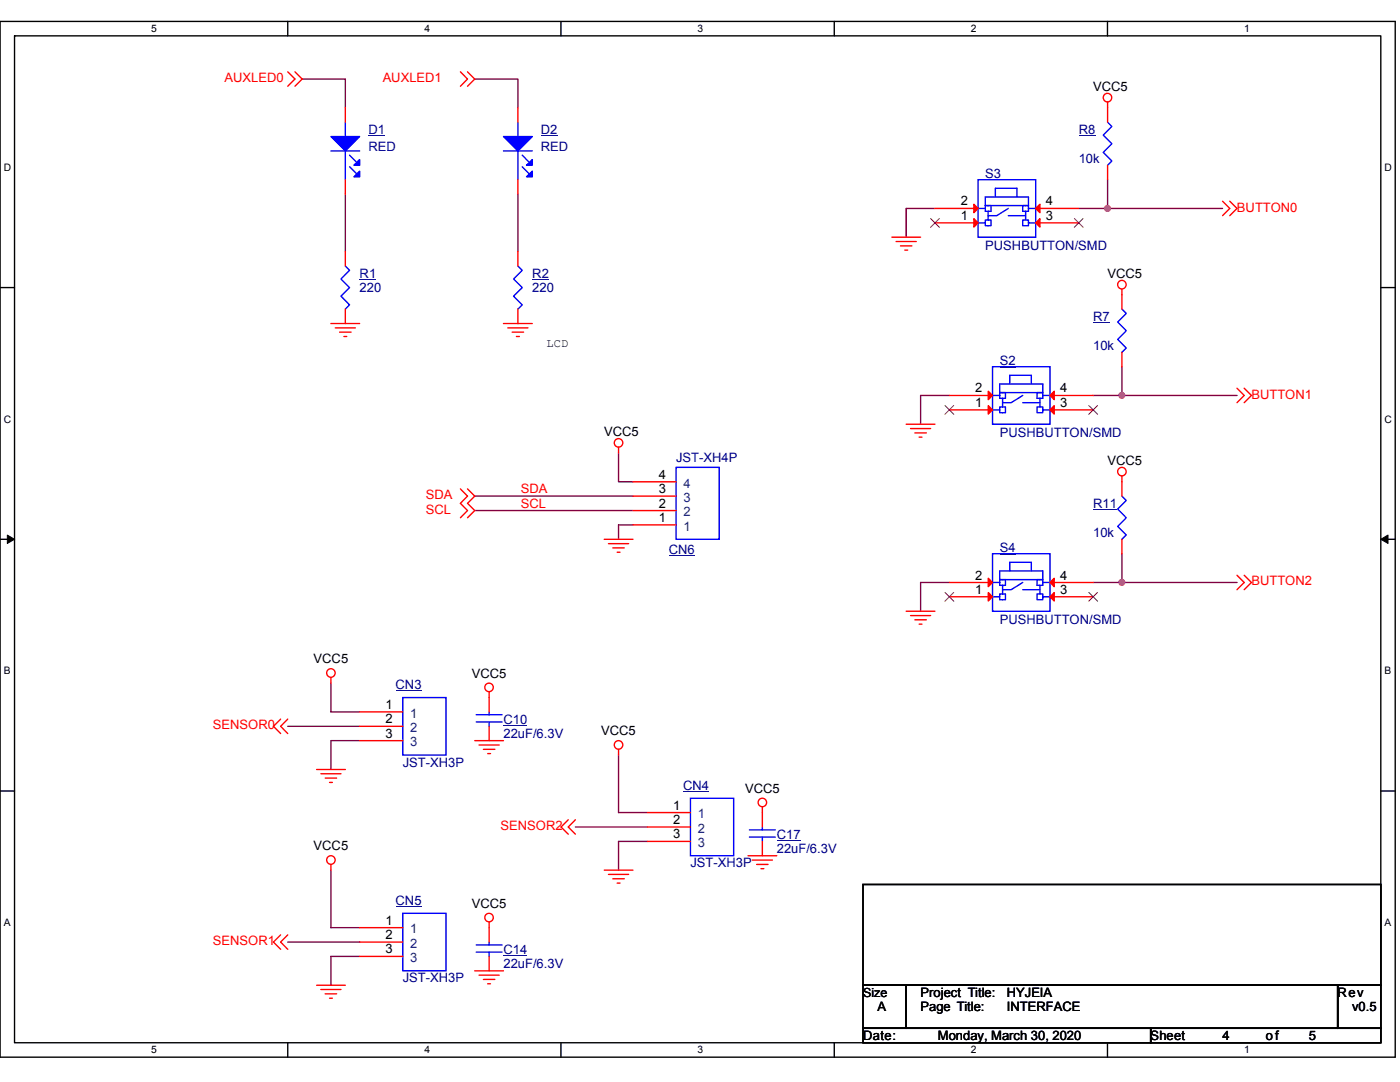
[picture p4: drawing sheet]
<svg xmlns="http://www.w3.org/2000/svg" width="279mm" height="216mm" viewBox="0 0 279 216" stroke-linecap="round" stroke-linejoin="round" font-family="sans-serif">
<path d="M0 4.3h278.4v206.6h-278.4zM2.9 7.2h272.7v200.9h-272.7z" fill="none" stroke="#000" stroke-width=".28"/>
<g fill="#fff">
<path d="M30.2 4.6h1.1v2.3h-1.1z"/>
<path d="M30.2 208.4h1.1v2.3h-1.1z"/>
</g>
<path d="M57.4 4.3v2.9M57.4 208.1v2.8" fill="none" stroke="#000" stroke-width=".28"/>
<g fill="#fff">
<path d="M84.7 4.6h1.1v2.3h-1.1z"/>
<path d="M84.7 208.4h1.1v2.3h-1.1z"/>
</g>
<path d="M112 4.3v2.9M112 208.1v2.8" fill="none" stroke="#000" stroke-width=".28"/>
<g fill="#fff">
<path d="M139.2 4.6h1.2v2.3h-1.2z"/>
<path d="M139.2 208.4h1.2v2.3h-1.2z"/>
</g>
<path d="M166.5 4.3v2.9M166.5 208.1v2.8" fill="none" stroke="#000" stroke-width=".28"/>
<g fill="#fff">
<path d="M193.8 4.6h1.1v2.3h-1.1z"/>
<path d="M193.8 208.4h1.1v2.3h-1.1z"/>
</g>
<path d="M221 4.3v2.9M221 208.1v2.8" fill="none" stroke="#000" stroke-width=".28"/>
<g fill="#fff">
<path d="M248.3 4.6h1.1v2.3h-1.1z"/>
<path d="M248.3 208.4h1.1v2.3h-1.1z"/>
<path d="M.7 32.3h1.5v2.2h-1.5z"/>
<path d="M276.3 32.3h1.5v2.2h-1.5z"/>
<path d="M.7 82.5h1.5v2.3h-1.5z"/>
<path d="M276.3 82.5h1.5v2.3h-1.5z"/>
</g>
<path d="M0 57.4h2.9M275.6 57.4h2.8" fill="none" stroke="#000" stroke-width=".28"/>
<g fill="#fff">
<path d="M.7 132.7h1.4v2.3h-1.4z"/>
<path d="M276.3 132.7h1.4v2.3h-1.4z"/>
</g>
<path d="M0 107.6h2.9M275.6 107.6h2.8" fill="none" stroke="#000" stroke-width=".28"/>
<path d="M1.5 106.8l1.4 .8-1.4 .8zM275.6 107.6l1.4-.8v1.6z" fill="#000" stroke="#000" stroke-width=".2"/>
<g fill="#fff">
<path d="M.7 182.9h1.4v2.3h-1.4z"/>
<path d="M276.3 182.9h1.4v2.3h-1.4z"/>
</g>
<path d="M0 157.8h2.9M275.6 157.8h2.8M172.2 176.5h103.4v20.1h-103.4zM172.2 196.6h8.6v8.6h-8.6zM180.8 196.6h86.2v8.6h-86.2zM267 196.6h8.6v8.6h-8.6zM172.2 205.2h57.4v2.9h-57.4zM229.6 205.2h46v2.9h-46z" fill="none" stroke="#000" stroke-width=".28"/>
<g fill="none" stroke="#800040" stroke-width=".28">
<path d="M60.3 15.8h8.6v5.7M94.7 15.8h8.7v5.7M68.9 38.7v11.5M103.4 38.7v11.5M221 35.9v5.7h23M186.6 41.6h-5.8v5.7M215.3 41.6h5.7M189.5 78.9h-5.8v5.7M218.2 78.9h5.7M223.9 73.2v5.7M223.9 78.9h23M94.7 99h31.6"/>
<path d="M123.4 90.4v5.7h2.9M94.7 101.9h31.6M126.3 104.7h-2.9v2.9M189.5 116.2h-5.8v5.8M218.2 116.2h5.7M223.9 110.5v5.7M223.9 116.2h23M66 136.3v5.7h5.8M57.4 144.9h14.4M71.8 147.8h-5.8v5.7M123.4 150.7v11.4h5.8M66 173.6v11.5h5.8"/>
<path d="M114.8 165h14.4M129.2 167.9h-5.8v5.7M57.4 188h14.4M71.8 190.8h-5.8v5.8"/>
</g>
<g fill="#f0f" stroke="#f0f" stroke-width=".28">
<circle cx="223.9" cy="116.2" r=".57"/>
<circle cx="223.9" cy="78.9" r=".57"/>
<circle cx="221" cy="41.6" r=".57"/>
</g>
<g fill="none" stroke="#f00" stroke-width=".28">
<path d="M57.4 14.3l1.5 1.5-1.5 1.4M58.9 14.3l1.4 1.5-1.4 1.4M91.9 14.3l1.4 1.5-1.4 1.4M93.3 14.3l1.4 1.5-1.4 1.4M68.9 21.5v2.9M68.9 35.9v2.8M103.4 21.5v2.9M103.4 35.9v2.8M221 20.4v4M221 33v2.9M68.9 50.2v2.9M103.4 50.2v2.9"/>
<path d="M178 47.3h5.7M178.8 48.2h4.1M179.7 49.1h2.3M180.6 49.9h.5M186.6 44.5h8.6M186.6 41.6h8.6M206.7 44.5h8.6M206.7 41.6h8.6M223.9 57.7v4M244 40.2l1.4 1.4-1.4 1.4M245.4 40.2l1.5 1.4-1.5 1.4M66 64.6h5.8"/>
<path d="M66.9 65.4h4M67.8 66.3h2.3M68.6 67.1h.6M68.9 61.7v2.9M100.5 64.6h5.7M101.3 65.4h4.1M102.2 66.3h2.3M103.1 67.1h.6M103.4 61.7v2.9M189.5 78.9h8.6M209.5 78.9h8.7M223.9 70.3v2.9"/>
<path d="M246.9 77.5l1.4 1.4-1.4 1.4M248.3 77.5l1.4 1.4-1.4 1.4M91.9 97.6l1.4 1.4-1.4 1.4 1.4 1.5-1.4 1.4M93.3 97.6l1.4 1.4-1.4 1.4 1.4 1.5-1.4 1.4M123.4 89.2v1.2M126.3 99h8.6M126.3 96.1h8.6M180.8 84.6h5.8M181.7 85.5h4M182.6 86.4h2.3M183.4 87.2h.6M189.5 81.8h8.6"/>
<path d="M209.5 81.8h8.7M223.9 95v4M120.6 107.6h5.7M121.4 108.5h4.1M122.3 109.3h2.3M123.2 110.2h.5M126.3 104.7h8.6M126.3 101.9h8.6M189.5 119.1h8.6M189.5 116.2h8.6M209.5 119.1h8.7M209.5 116.2h8.7"/>
<path d="M223.9 107.6v2.9M246.9 114.8l1.4 1.4-1.4 1.5M248.3 114.8l1.4 1.4-1.4 1.5M66 135.2v1.1M97.6 138v4M180.8 122h5.8M181.7 122.8h4M182.6 123.7h2.3M183.4 124.5h.6M56 143.5l-1.4 1.4 1.4 1.5M57.4 143.5l-1.4 1.4 1.4 1.5M63.2 153.5h5.7"/>
<path d="M64 154.4h4.1M64.9 155.3h2.3M65.8 156.1h.5M71.8 142h8.6M71.8 144.9h8.6M71.8 147.8h8.6M94.7 147.8h5.8M95.6 148.7h4M96.5 149.5h2.3M97.3 150.4h.6M97.6 144.9v2.9M123.4 149.5v1.2"/>
<path d="M66 172.5v1.1M113.4 163.6l-1.4 1.4 1.4 1.5M114.8 163.6l-1.4 1.4 1.4 1.5M120.6 173.6h5.7M121.4 174.5h4.1M122.3 175.3h2.3M123.2 176.2h.5M129.2 162.1h8.6M129.2 165h8.6M129.2 167.9h8.6M149.3 170.8h5.7M150.1 171.6h4.1"/>
<path d="M151 172.5h2.3M151.9 173.3h.5M152.1 161v4M152.1 167.9v2.9M56 186.5l-1.4 1.5 1.4 1.4M57.4 186.5l-1.4 1.5 1.4 1.4M63.2 196.6h5.7M64 197.4h4.1M64.9 198.3h2.3M65.8 199.2h.5M71.8 185.1h8.6M71.8 188h8.6"/>
<path d="M71.8 190.8h8.6M94.7 193.7h5.8M95.6 194.6h4M96.5 195.4h2.3M97.3 196.3h.6M97.6 184v4M97.6 190.8v2.9"/>
<circle cx="221" cy="19.5" r=".85"/>
<circle cx="223.9" cy="56.8" r=".85"/>
<circle cx="123.4" cy="88.4" r=".85"/>
<circle cx="223.9" cy="94.1" r=".85"/>
<circle cx="66" cy="134.3" r=".85"/>
<circle cx="97.6" cy="137.2" r=".85"/>
<circle cx="123.4" cy="148.6" r=".85"/>
<circle cx="66" cy="171.6" r=".85"/>
<circle cx="152.1" cy="160.1" r=".85"/>
<circle cx="97.6" cy="183.1" r=".85"/>
</g>
<g fill="none" stroke="#00f" stroke-width=".28">
<path d="M66 30.1h5.8M68.9 24.4v2.8M68.9 30.1v5.8M69.8 31l1.4 1.4M69.8 33.3l1.4 1.4M100.5 30.1h5.7M103.4 24.4v2.8M103.4 30.1v5.8M104.2 31l1.4 1.4M104.2 33.3l1.4 1.4M195.2 35.9h11.5v11.4h-11.5zM198.6 39.3v-1.7h4.3v1.7"/>
<path d="M221 24.4l.9 .8-1.7 1.8 1.7 1.7-1.7 1.7 1.7 1.7-.9 .9M68.9 53.1l.9 .8-1.7 1.8 1.7 1.7-1.7 1.7 1.7 1.7-.9 .9M103.4 53.1l.8 .8-1.7 1.8 1.7 1.7-1.7 1.7 1.7 1.7-.8 .9M195.2 41.6h1.4M196.6 41h8.7M196.6 41h1.2v1.2h-.6M196.6 41v.6M196.6 41.6v.6h.6M196.6 41v-1.7h8.7v1.7M197.2 43.9h-.6v.6h-1.4M197.2 43.9h.6v1.1h-1.2v-.5M197.2 42.2v1.7"/>
<path d="M201.2 43h3.5M201.2 41.6l-2.3 1.4h-1.7M204.7 42.2v1.7M205.3 41.6v.6h-.6M205.3 41v.6M205.3 41h-1.2v1.2h.6M205.3 44.5v.5h-1.2v-1.1h1.2v.6h1.4M205.3 41.6h1.4M198.1 73.2h11.4v11.4h-11.4zM198.1 78.9h1.4M199.5 78.3h8.6M199.5 78.3h1.2v1.2h-.6"/>
<path d="M199.5 78.3v.6M199.5 78.9v.6h.6M199.5 78.3v-1.7h8.6v1.7M200.1 79.5v1.7M201.5 76.6v-1.7h4.3v1.7M204.1 78.9l-2.3 1.4h-1.7M207.5 79.5v1.7M208.1 78.9v.6h-.6M208.1 78.3v.6M208.1 78.3h-1.1v1.2h.5M208.1 78.9h1.4M223.9 61.7l.9 .8-1.7 1.8 1.7 1.7-1.7 1.7 1.7 1.7-.9 .9"/>
<path d="M134.9 93.3h8.6v14.3h-8.6zM200.1 81.2h-.6v.6h-1.4M200.1 81.2h.6v1.2h-1.2v-.6M204.1 80.3h3.4M208.1 81.8v.6h-1.1v-1.2h1.1v.6h1.4M223.9 99l.9 .9-1.7 1.7 1.7 1.7-1.7 1.7 1.7 1.7-.9 .9M198.1 110.5h11.4v11.5h-11.4zM198.1 116.2h1.4M199.5 115.7h8.6M199.5 115.7h1.2v1.1h-.6M199.5 115.7v.5M199.5 116.2v.6h.6"/>
<path d="M199.5 115.7v-1.8h8.6v1.8M200.1 118.5h-.6v.6h-1.4M200.1 118.5h.6v1.2h-1.2v-.6M200.1 116.8v1.7M201.5 113.9v-1.7h4.3v1.7M204.1 117.7h3.4M204.1 116.2l-2.3 1.5h-1.7M207.5 116.8v1.7M208.1 116.2v.6h-.6M208.1 115.7v.5M208.1 115.7h-1.1v1.1h.5M208.1 119.1v.6h-1.1v-1.2h1.1v.6h1.4"/>
<path d="M208.1 116.2h1.4M80.4 139.2h8.6v11.5h-8.6zM95 144.1h5.2M95 142.6h5.2M97.6 142v.6M97.6 144.1v.8M137.8 159.3h8.6v11.5h-8.6zM149.6 167h5.1M149.6 165.6h5.1M152.1 165v.6M152.1 167v.9M80.4 182.2h8.6v11.5h-8.6z"/>
<path d="M95 190h5.2M95 188.6h5.2M97.6 188v.6M97.6 190v.8"/>
</g>
<g fill="#f00" stroke="#f00" stroke-width=".28">
<path d="M194.4 43.6l.8 .9-.8 .8z"/>
<path d="M206.7 44.5l.8-.9v1.7z"/>
<path d="M194.4 40.7l.8 .9-.8 .8z"/>
<path d="M206.7 41.6l.8-.9v1.7z"/>
<path d="M197.2 118.2l.9 .9-.9 .8z"/>
<path d="M209.5 119.1l.9-.9v1.7z"/>
<path d="M197.2 115.4l.9 .8-.9 .9z"/>
<path d="M209.5 116.2l.9-.8v1.7z"/>
<path d="M197.2 80.9l.9 .9-.9 .8z"/>
<path d="M209.5 81.8l.9-.9v1.7z"/>
<path d="M197.2 78.1l.9 .8-.9 .9z"/>
<path d="M209.5 78.9l.9-.8v1.7z"/>
</g>
<path d="M185.7 43.6l1.8 1.8M187.5 43.6l-1.8 1.8M214.4 43.6l1.8 1.8M216.2 43.6l-1.8 1.8M188.6 80.9l1.8 1.8M190.3 80.9l-1.7 1.8M217.3 80.9l1.8 1.8M219 80.9l-1.7 1.8M188.6 118.2l1.8 1.8M190.3 118.2l-1.7 1.8M217.3 118.2l1.8 1.8M219 118.2l-1.7 1.8" fill="none" stroke="#804000" stroke-width=".2"/>
<g fill="none" stroke="#000080" stroke-width=".2">
<path d="M73.5 27.1h3.3M107.9 27.1h3.4M215.3 27.1h3.3M71.8 55.8h3.3M106.2 55.8h3.3M199.5 73.3h3.2M218.2 64.4h3.3M133.5 110.9h5.2M199.5 110.6h3.2M218.2 101.7h4.7M79 137.9h5.1M100.5 144.7h4.7"/>
<path d="M136.4 158h5.1M155 167.7h4.8M79 180.9h5.1M100.5 190.7h4.7"/>
</g>
<g fill="#00f" stroke="#00f" stroke-width=".28">
<path d="M66 27.2h5.8l-2.9 2.9z" fill-rule="evenodd"/>
<path d="M71.8 31.8v1.2h-1.2z" fill-rule="evenodd"/>
<path d="M70.6 35.3l1.2-1.2v1.2z" fill-rule="evenodd"/>
<path d="M100.5 27.2h5.7l-2.8 2.9z" fill-rule="evenodd"/>
<path d="M105.1 33l1.1-1.2v1.2z" fill-rule="evenodd"/>
<path d="M105.1 35.3l1.1-1.2v1.2z" fill-rule="evenodd"/>
</g>
<g font-size="2.6" fill="#f00">
<text x="44.8" y="16.4">AUXLED0</text>
<text x="76.4" y="16.4">AUXLED1</text>
<text x="246.9" y="42.2">BUTTON0</text>
<text x="249.7" y="79.5">BUTTON1</text>
<text x="85" y="99.6">SDA</text>
<text x="103.9" y="98.4">SDA</text>
<text x="103.9" y="101.3">SCL</text>
<text x="85" y="102.5">SCL</text>
<text x="249.7" y="116.8">BUTTON2</text>
<text x="42.5" y="145.5">SENSOR0</text>
<text x="99.9" y="165.6">SENSOR2</text>
<text x="42.5" y="188.6">SENSOR1</text>
</g>
<g font-size="2.6">
<text x="218.2" y="18.1">VCC5</text>
<text x="191.7" y="41">2</text>
<text x="208.7" y="41">4</text>
<text x="191.7" y="43.9">1</text>
<text x="208.7" y="43.9">3</text>
<text x="221" y="55.4">VCC5</text>
<text x="194.6" y="81.2">1</text>
<text x="194.6" y="78.3">2</text>
<text x="211.6" y="81.2">3</text>
<text x="211.6" y="78.3">4</text>
<text x="120.6" y="87">VCC5</text>
<text x="131.5" y="95.5">4</text>
<text x="221" y="92.7">VCC5</text>
<text x="131.5" y="101.3">2</text>
<text x="131.5" y="98.4">3</text>
<text x="131.5" y="104.1">1</text>
<text x="194.6" y="118.5">1</text>
<text x="194.6" y="115.6">2</text>
<text x="211.6" y="118.5">3</text>
<text x="211.6" y="115.6">4</text>
<text x="62.6" y="132.3">VCC5</text>
<text x="94.2" y="135.2">VCC5</text>
<text x="76.9" y="141.5">1</text>
<text x="76.9" y="144.3">2</text>
<text x="76.9" y="147.2">3</text>
<text x="120" y="146.7">VCC5</text>
<text x="134.3" y="161.5">1</text>
<text x="148.7" y="158.2">VCC5</text>
<text x="134.3" y="164.4">2</text>
<text x="134.3" y="167.3">3</text>
<text x="62.6" y="169.6">VCC5</text>
<text x="76.9" y="184.5">1</text>
<text x="94.2" y="181.1">VCC5</text>
<text x="76.9" y="187.4">2</text>
<text x="76.9" y="190.2">3</text>
<text x="175.1" y="201.8">A</text>
<text x="183.7" y="198.9">Project Title:</text>
<text x="183.7" y="201.8">Page Title:</text>
<text x="200.9" y="198.9">HYJEIA</text>
<text x="200.9" y="201.8">INTERFACE</text>
<text x="267" y="198.9">Rev</text>
<text x="269.8" y="201.8">v0.5</text>
<text x="172.2" y="207.5">Date:</text>
<text x="187.2" y="207.5">Monday, March 30, 2020</text>
<text x="229.6" y="207.5">Sheet</text>
<text x="244" y="207.5">4</text>
<text x="252.6" y="207.5">of</text>
<text x="261.2" y="207.5">5</text>
</g>
<g font-size="2.6" fill="#000080">
<text x="73.5" y="26.7">D1</text>
<text x="107.9" y="26.7">D2</text>
<text x="215.3" y="26.7">R8</text>
<text x="73.5" y="30.1">RED</text>
<text x="107.9" y="30.1">RED</text>
<text x="196.6" y="35.6">S3</text>
<text x="215.3" y="32.4">10k</text>
<text x="196.6" y="50">PUSHBUTTON/SMD</text>
<text x="71.8" y="55.4">R1</text>
<text x="71.8" y="58.3">220</text>
<text x="106.2" y="55.4">R2</text>
<text x="106.2" y="58.3">220</text>
<text x="218.2" y="64">R7</text>
<text x="218.2" y="69.8">10k</text>
<text x="199.5" y="72.9">S2</text>
<text x="199.5" y="87.3">PUSHBUTTON/SMD</text>
<text x="134.9" y="92.1">JST-XH4P</text>
<text x="218.2" y="101.3">R11</text>
<text x="218.2" y="107.1">10k</text>
<text x="133.5" y="110.5">CN6</text>
<text x="199.5" y="110.2">S4</text>
<text x="199.5" y="124.6">PUSHBUTTON/SMD</text>
<text x="79" y="137.5">CN3</text>
<text x="100.5" y="144.4">C10</text>
<text x="100.5" y="147.3">22uF/6.3V</text>
<text x="80.4" y="153">JST-XH3P</text>
<text x="136.4" y="157.6">CN4</text>
<text x="155" y="167.3">C17</text>
<text x="137.8" y="173.1">JST-XH3P</text>
<text x="155" y="170.2">22uF/6.3V</text>
<text x="79" y="180.6">CN5</text>
<text x="100.5" y="190.3">C14</text>
<text x="80.4" y="196">JST-XH3P</text>
<text x="100.5" y="193.2">22uF/6.3V</text>
</g>
<g font-size="2.6" fill="#004080">
<text x="136.4" y="100.2">3</text>
<text x="136.4" y="97.3">4</text>
<text x="136.4" y="105.9">1</text>
<text x="136.4" y="103">2</text>
<text x="81.8" y="143.2">1</text>
<text x="81.8" y="146.1">2</text>
<text x="81.8" y="148.9">3</text>
<text x="139.2" y="163.3">1</text>
<text x="139.2" y="166.2">2</text>
<text x="139.2" y="169.1">3</text>
<text x="81.8" y="186.3">1</text>
<text x="81.8" y="189.1">2</text>
<text x="81.8" y="192">3</text>
</g>
<text font-size="2.5" x="172.2" y="198.8">Size</text>
<text font-size="2.4" x="109.1" y="69.3">LCD</text>
<g font-size="2">
<text x="30.2" y="6.4">5</text>
<text x="84.7" y="6.4">4</text>
<text x="139.2" y="6.4">3</text>
<text x="193.8" y="6.4">2</text>
<text x="248.3" y="6.4">1</text>
<text x=".7" y="34.1">D</text>
<text x="276.3" y="34.1">D</text>
<text x=".7" y="84.3">C</text>
<text x="276.3" y="84.3">C</text>
<text x=".7" y="134.6">B</text>
<text x="276.3" y="134.6">B</text>
<text x=".7" y="184.8">A</text>
<text x="276.3" y="184.8">A</text>
<text x="30.2" y="210.2">5</text>
<text x="84.7" y="210.2">4</text>
<text x="139.2" y="210.2">3</text>
<text x="193.8" y="210.2">2</text>
<text x="248.3" y="210.2">1</text>
</g>
</svg>
